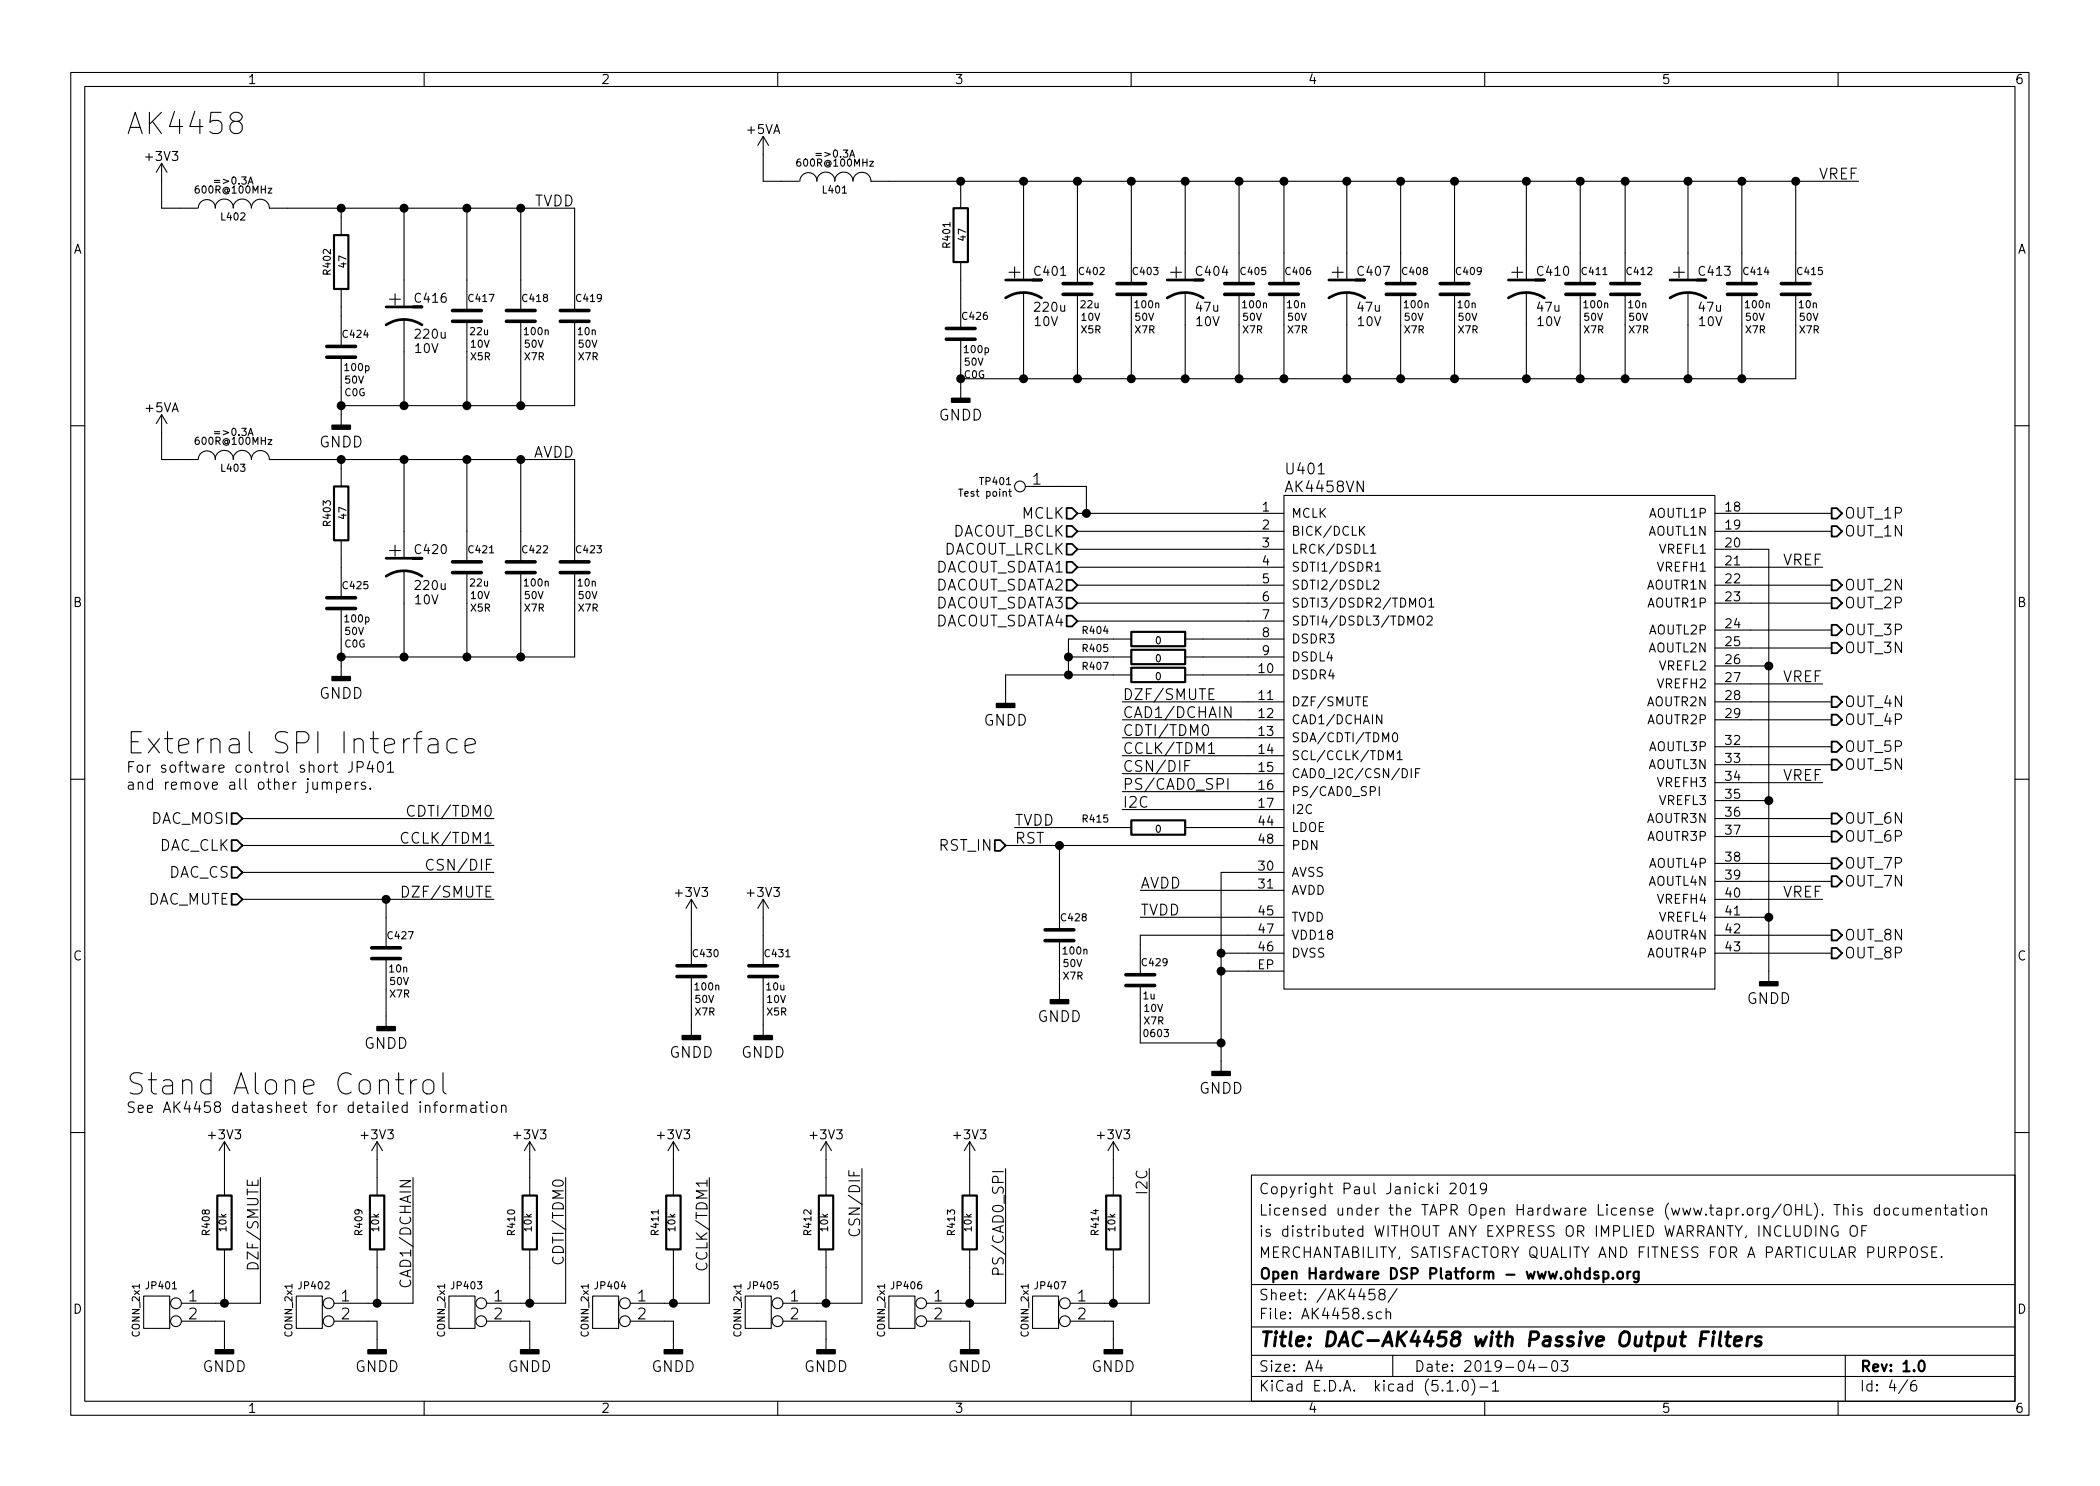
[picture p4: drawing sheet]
<svg xmlns="http://www.w3.org/2000/svg" width="297mm" height="210mm" viewBox="0 0 297 210" stroke-linecap="round" stroke-linejoin="round" font-family="sans-serif">
<g fill="none" stroke="#000" stroke-width=".15">
<path d="M10 10.3h277v189.9h-277zM12 12.2h273v186.1h-273zM33.1 17.2a.64 .64 0 0 1-.6-.7 .64 .64 0 0 1 .6-.6h.6a.64 .64 0 0 1 .6 .6 .64 .64 0 0 1-.6 .7h-.6l-.4 .3-.2 .2v.6l.2 .3 .4 .3h.6l.4-.3 .2-.3v-.6l-.2-.2-.4-.3M60 10.3v1.9M107.9 19.3v6.3h5.1M107.9 19.3l-.7 1.3M107.9 19.3l.8 1.3M110 10.3v1.9M160 10.3v1.9M210 10.3v1.9M260 10.3v1.9M22.9 23.1v6.4h5"/>
<path d="M22.9 23.1l-.8 1.3M22.9 23.1l.7 1.3M28 29.4a1.22 1.22 0 0 1 1.3-1.2 1.22 1.22 0 0 1 1.2 1.2M30.4 29.4a1.3 1.3 0 0 1 1.3-1.2 1.3 1.3 0 0 1 1.3 1.2M33 29.4a1.3 1.3 0 0 1 1.3-1.2 1.3 1.3 0 0 1 1.3 1.2 1.27 1.27 0 0 1 1.2-1.2 1.27 1.27 0 0 1 1.3 1.2M35.1 26.1l.4-1.1 .3 1.1M38.1 29.5h43.2v14.4M48.3 29.5v3.8M57.1 29.5v13.9M66 29.5v14.4M73.7 29.5v14.4M113.1 25.6a1.22 1.22 0 0 1 1.3-1.2 1.22 1.22 0 0 1 1.2 1.2"/>
<path d="M115.5 25.6a1.3 1.3 0 0 1 1.3-1.2 1.3 1.3 0 0 1 1.3 1.2M118.1 25.6a1.3 1.3 0 0 1 1.3-1.2 1.3 1.3 0 0 1 1.2 1.2 1.27 1.27 0 0 1 1.3-1.2 1.27 1.27 0 0 1 1.3 1.2h139.7M120.2 22.2l.3-1 .4 1M135.9 25.6v3.9M135.9 37.1v9.4M144.8 25.6v14M152.4 25.6v14.5M160 25.6v14.5M167.6 25.6v14M175.3 25.6v14.5M181.6 25.6v14.5M190.5 25.6v14"/>
<path d="M198.1 25.6v14.5M205.7 25.6v14.5M215.9 25.6v14M223.5 25.6v14.5M229.9 25.6v14.5M238.8 25.6v14M246.4 25.6v14.5M254 25.6v14.5M22.9 58.7v6.3h5M22.9 58.7l-.8 1.2M22.9 58.7l.7 1.2M48.3 40.9v8.1"/>
<path d="M48.3 50.5v9.7M57.1 45.2v12.2M66 45.5v11.9M73.7 45.5v11.9M81.3 45.5v11.9h-33M135.9 48v8.4M144.8 41.4v12.2M152.4 41.7v11.9M160 41.7v11.9M167.6 41.4v12.2M175.3 41.7v11.9M181.6 41.7v11.9"/>
<path d="M190.5 41.4v12.2M198.1 41.7v11.9M205.7 41.7v11.9M215.9 41.4v12.2M223.5 41.7v11.9M229.9 41.7v11.9M238.8 41.4v12.2M246.4 41.7v11.9M254 41.7v11.9h-118.1M10 60.2h2M28 65a1.22 1.22 0 0 1 1.3-1.2 1.22 1.22 0 0 1 1.2 1.2M30.4 65a1.3 1.3 0 0 1 1.3-1.3 1.3 1.3 0 0 1 1.3 1.3"/>
<path d="M33 65a1.3 1.3 0 0 1 1.3-1.3 1.3 1.3 0 0 1 1.3 1.3 1.27 1.27 0 0 1 1.2-1.3 1.27 1.27 0 0 1 1.3 1.3M35.1 61.6l.4-1 .3 1M38.1 65h43.2v14.5M48.3 65v3.8M48.3 76.4v8.2M57.1 65v14M66 65v14.5M73.7 65v14.5M142.7 69.5h.4M142.8 69.2v.9l.3 .1M145 68.8h8.7v3.8M152.4 72.6h29.2"/>
<path d="M152.4 75.2h29.2M152.4 77.7h29.2M181.6 70.1h61v69.8h-61zM192.5 75l.5 .7M193 74.5l-.7 .7M193.9 77.4l.3-.4v1.3M193.9 78.3h.7M194.5 79.9l.4-.4v1.3M242.6 72.6h16.5M242.6 75.2h16.5M242.6 77.7h7.6v61.2M285 60.2h2"/>
<path d="M48.3 86.1v9.7M57.1 80.8v12.2M66 81v12M73.7 81v12M81.3 81v12h-33M151.1 93h8.9M152.4 80.3h29.2M152.4 82.8h29.2M152.4 85.3h29.2M152.4 87.9h29.2M158.7 99.3h22.9M160 95.5h-17.8v4.1"/>
<path d="M160 90.4h-8.9v5.1M167.6 95.5h14M167.6 90.4h14M167.6 93h14M171 98.2h.5M171.7 97.5h-.7v1.5h.7M174.1 100v1.5l-.8-1.5v1.5M192.9 99.2h.4M193.4 98.6h-.5v1.3h.5M194.3 82.2l.2-.1h.3l.2 .1v.2v.2l-.8 .8h.8M194.5 80.8h.8M200.6 87.3a.45 .45 0 0 1 .7 0 .88 .88 0 0 1-.2 1.1h-.4a1.07 1.07 0 0 1-.1-1.1z"/>
<path d="M200.8 84.8l.3-.2a.45 .45 0 0 1 .5 .5v.4l-.2 .3a.44 .44 0 0 1-.6-.1v-.2zM201.9 87.3l.1-.1h.3l.2 .1 .1 .2-.1 .2-.7 .7h.8M202.1 85l.4-.4v1.3M202.1 85.9h.7M242.6 99.3h16.5M242.6 80.3h15.2M242.6 82.8h16.5M242.6 85.3h16.5M242.6 89.1h16.5M242.6 91.7h16.5M242.6 94.2h7.6M242.6 96.8h15.2"/>
<path d="M10 110.3h2M34.3 115.8h35.5M34.3 119.6h35.5M45.6 110.8a.38 .38 0 0 1 .7 .1v.8M46.3 110.9l.2-.2h.3l.1 1M47.6 110.7h.4l.3 .3v.4l-.1 .2-.2 .1-.4-.1M47.6 110.7v1.5M48.9 111.2l.7-.2-.1-.3h-.4l-.2 .2v.7l.2 .1 .4-.1M49.8 107.8v1a.47 .47 0 0 1-.5 .5M50.2 110.7v1M50.5 108.6h.6a.41 .41 0 0 0 .3-.4 .41 .41 0 0 0-.3-.4h-.6v1.5M50.7 110.7h-.3l-.2 .3"/>
<path d="M51.7 110.7h-.4l-.2 .2 .1 .2 .5 .1v.2v.2l-.2 .1-.4-.1M52.3 107.7l-.4 1.1h1M52.4 111.5l.1 .1-.1 .1v-.2v.2M52.7 108.2v1.1M53.5 107.9l.2-.1h.3a1.01 1.01 0 0 1-.1 1.5h-.2a.92 .92 0 0 1-.2-1.4zM54.8 108.2l.4-.4v1.5M54.8 109.3h.9M57.7 117.9a.62 .62 0 0 0-.7 0 .62 .62 0 0 0-.2 .7 .57 .57 0 0 0 .3 .6 .57 .57 0 0 0 .6-.1M58.6 114.1a.63 .63 0 0 0-.8 0 .63 .63 0 0 0-.2 .7 .58 .58 0 0 0 .3 .6 .58 .58 0 0 0 .7-.1M60.7 104.7l.2-.2h.6l.3 .2 .2 .2v1.6M62 105.2l-.3 .2h-.8a.6 .6 0 0 0-.4 .6 .6 .6 0 0 0 .4 .5h.8l.3-.1M64.7 104.7a.96 .96 0 0 0-1.3 .1l-.2 .3v.8l.2 .3a.96 .96 0 0 0 1.3 .2"/>
<path d="M65.8 105.5l1.4-.3v-.3l-.1-.2-.3-.2h-.6l-.3 .2-.1 .2v1.2l.1 .3 .3 .1h.6l.3-.1M142.2 119.6h39.4M143.5 117.1h16.5M149.9 119.6v12M158.7 101.8h22.9M158.7 104.4h22.9M158.7 106.9h22.9M158.7 109.5h22.9M158.7 112h22.9M158.7 114.5h22.9M167.6 108.3h.5M167.6 117.1h14"/>
<path d="M168.3 107.6h-.7v1.5M170.2 102.7l.4-.2a.93 .93 0 0 1 0 1.6h-.2a.94 .94 0 0 1-.2-1.4zM170.9 105.5l.5-.4v1.5M170.9 106.6h.9M172.2 110.9h.5a.4 .4 0 0 0 .4-.4 .4 .4 0 0 0-.4-.3h-.5v1.5M173.7 110.2v1.5M193.8 112h.5l.2-.1v-.5l-.2-.1h-.5v1.3M195.1 111.3v1.3M195.5 101.1v1.3l-.8-1.3v1.3M196.2 107.5v-1.3l.5 .9 .4-.9v1.3M197.1 103.8a.31 .31 0 0 1 .3-.1 .31 .31 0 0 1 .2 .2v.8l-.2 .2a.68 .68 0 0 1-.3-1.1zM197.6 106.6l.4-.4v1.3"/>
<path d="M197.6 107.5h.7M199.6 108.8v1.2M200.2 109.4h.5M200.8 108.8h-.6v1.2M242.6 101.8h16.5M242.6 105.7h16.5M242.6 108.2h16.5M242.6 110.7h15.2M242.6 113.3h7.6M242.6 115.8h16.5M242.6 118.4h16.5M285 110.3h2"/>
<path d="M34.3 123.4h35.5M34.3 127.2h35.5M54.6 127.2v6.9M54.6 135.6v9.7M56.9 125.4a.8 .8 0 0 1 .9 .5 .8 .8 0 0 1-.3 .9l-.6 .1zM61.3 121.7a.62 .62 0 0 0-.8 0 .62 .62 0 0 0-.2 .7 .57 .57 0 0 0 .3 .6 .57 .57 0 0 0 .7 0M97.8 127.2v9.4M97.8 138.2v8.4M97.8 127.2l-.8 1.3M97.8 127.2l.8 1.3M107.9 127.2v9.4M107.9 138.2v8.4"/>
<path d="M107.9 127.2l-.7 1.3M107.9 127.2l.8 1.3M149.9 133.1v8.4M161.3 126h20.3M161.3 129.8h20.3M161.3 139.4v8.2h11.4M172.7 134.9h8.9M172.7 137.4h8.9M181.6 123.4h-8.9v28.2M181.6 132.3h-20.3v5.6M242.6 122.2h16.5M242.6 124.7h16.5"/>
<path d="M242.6 127.2h15.2M242.6 129.8h7.6M242.6 132.3h16.5M242.6 134.9h16.5M56 152.8h1.1M56.4 151.8v2.6l.1 .2 .6 .2M58.1 152.8v2M59 152.8a.77 .77 0 0 0-.9 .6M59.9 153.1a.81 .81 0 0 1 .9-.3 .81 .81 0 0 1 .6 .6v.8a.8 .8 0 0 1-.8 .6 .8 .8 0 0 1-.8-.6v-.8zM61.3 156.4h.6M61.9 155.9h-.2l-.2 .2v1.3M62.4 156.5a.41 .41 0 0 1 .7 .2v.4a.4 .4 0 0 1-.4 .3 .4 .4 0 0 1-.4-.3v-.4z"/>
<path d="M62.7 151.8v2.6l.1 .2 .3 .2M63.7 156.4v1M64.2 156.4l-.3 .1-.2 .2M64.7 156.5a.35 .35 0 0 1 .3-.1 .35 .35 0 0 1 .3 .2v.8M64.7 156.4v1M65.3 156.6l.2-.2 .4 .1v.9M66.6 156.5l.2-.1 .4 .1 .1 .9M67.3 156.7l-.5 .1a.3 .3 0 0 0-.2 .3 .3 .3 0 0 0 .2 .3l.5-.1M67.8 156.4h.6M68 155.9v1.3l.1 .1 .3 .1M68.9 155.9l-.1 .1h.1v-.1v.1M68.9 156.4v1"/>
<path d="M69.6 156.5a.42 .42 0 0 1 .4-.1 .42 .42 0 0 1 .3 .3v.4a.4 .4 0 0 1-.4 .3 .4 .4 0 0 1-.4-.3zM70.9 156.5l.2-.1 .4 .1 .1 .9M70.9 156.4v1M10 160.2h2M31.7 161.5v7.7M31.7 176.8v7.6M31.7 161.5l-.7 1.3M31.7 161.5l.8 1.3M35.1 178.9a.87 .87 0 0 1 1.4 .3v.3h-1.5zM36.8 166.6v17.8h-11.1M53.3 161.5v7.7M53.3 176.8v7.6"/>
<path d="M53.3 161.5l-.7 1.3M53.3 161.5l.8 1.3M58.4 166.6v17.8h-11.2M74.9 161.5v7.7M74.9 176.8v7.6M74.9 161.5l-.7 1.3M74.9 161.5l.8 1.3M78.3 177.9a.62 .62 0 0 0 0 .7 .62 .62 0 0 0 .7 .2 .57 .57 0 0 0 .6-.3 .57 .57 0 0 0-.1-.6M80 166.6v17.8h-11.2M95.2 161.5v7.7M95.2 176.8v7.6M95.2 161.5l-.7 1.3"/>
<path d="M95.2 161.5l.8 1.3M98.6 178.7a.62 .62 0 0 0 0 .8 .62 .62 0 0 0 .7 .2 .56 .56 0 0 0 .6-.3 .56 .56 0 0 0-.1-.7M100.3 166.6v17.8h-11.1M116.8 161.5v7.7M116.8 176.8v7.6M116.8 161.5l-.7 1.3M116.8 161.5l.8 1.3M120.2 173.9a.62 .62 0 0 0 0 .8 .62 .62 0 0 0 .7 .1 .56 .56 0 0 0 .6-.2 .56 .56 0 0 0-.1-.7M121.9 165.3v19.1h-11.2M137.2 161.5l-.8 1.3M137.2 161.5v7.7M137.2 176.8v7.6"/>
<path d="M137.2 161.5l.7 1.3M142.2 165.3v19.1h-11.1M157.5 161.5l-.8 1.3M157.5 161.5v7.7M157.5 176.8v7.6M157.5 161.5l.7 1.3M162.6 165.3v19.1h-11.2M177 166.3h108v32h-108zM205.1 167.6l.2-.2 .5 .1a.37 .37 0 0 1 .1 .5l-.8 .9h.9M206.7 167.6a.35 .35 0 0 1 .3-.2 .35 .35 0 0 1 .3 .3 .78 .78 0 0 1-.4 1.2l-.1-.1a1.2 1.2 0 0 1-.1-1.2zM208 167.8l.4-.4v1.5M208 168.9h.8"/>
<path d="M210.3 168l-.3 .3h-.3l-.2-.1-.1-.5 .3-.3a.47 .47 0 0 1 .6 .3 1.01 1.01 0 0 1-.5 1.2h-.3M258.4 173.4v1.5l-.8-1.5v1.5M259.9 173.5a.73 .73 0 0 0-.9 .5 .73 .73 0 0 0 .6 .9l.4-.1v-.5h-.3M261.8 173.7l.3-.3a.53 .53 0 0 1 .6 .5v.5a.51 .51 0 0 1-.8 .4 1.05 1.05 0 0 1-.1-1.1zM263.3 174.1h.6M264.1 173.4h-.8v1.5M265.8 171l-.4-.1-.3 .3 .1 .6 .2 .1h.4M265.8 170.4v1.5M266.5 171.1a.41 .41 0 0 1 .8 .1v.4a.39 .39 0 0 1-.4 .3 .39 .39 0 0 1-.4-.3zM268.6 171a.48 .48 0 0 0-.7 .1l-.1 .1 .1 .6a.48 .48 0 0 0 .7 .1M269.2 170.9v.8a.39 .39 0 0 0 .6 .1M269.8 170.9v1"/>
<path d="M270.6 171.1a.38 .38 0 0 1 .6 0v.8M270.6 170.9v1M271.2 171.1l.2-.2 .4 .1v.9M272.5 171.4l.7-.1-.1-.3-.4-.1-.2 .2v.8h.2h.4M272.6 176.5l-.2-.1-.5 .1a.35 .35 0 0 0-.1 .4 .35 .35 0 0 0 .3 .2l.4 .2a.35 .35 0 0 1 .1 .3 .35 .35 0 0 1-.3 .3l-.5-.1M273.3 177.1h.5M273.8 171.1a.38 .38 0 0 1 .7 0v.8M273.8 170.9v1M274 176.4h-.7v1.5h.7M274.6 177.8h.1l-.1 .1-.1-.1h.1v.1M275 170.9h.5M275.2 170.4v1.3l.1 .2h.2"/>
<path d="M276 171l.2-.1 .4 .1 .1 .9M276.7 171.3l-.5 .1-.2 .2v.3h.2h.5M277.2 170.9h.5M277.4 170.4v1.3l.1 .2h.2M278.3 170.4l-.1 .1 .1 .1v-.1v-.1v.2M278.3 170.9v1M279 171.1a.41 .41 0 0 1 .7 .1v.4a.41 .41 0 0 1-.4 .3 .41 .41 0 0 1-.4-.3zM280.3 171.1a.38 .38 0 0 1 .7 0v.8M280.3 170.9v1M285 160.2h2M20.3 183.4h3.7v4.6h-3.7zM25.7 186.9h6v4.1"/>
<path d="M41.9 183.4h3.7v4.6h-3.7zM47.2 186.9h6.1v4.1M56.7 181.1a.62 .62 0 0 0 0 .8 .62 .62 0 0 0 .7 .2 .56 .56 0 0 0 .6-.3 .56 .56 0 0 0-.1-.7M60 198.3v1.9M63.5 183.4h3.7v4.6h-3.7zM68.8 186.9h6.1v4.1M83.8 183.4h3.7v4.6h-3.7zM89.2 186.9h6v4.1M105.4 183.4h3.7v4.6h-3.7zM110 198.3v1.9M110.7 186.9h6.1v4.1M125.7 183.4h3.7v4.6h-3.7z"/>
<path d="M131.1 186.9h6.1v4.1M141.2 180.3v-.6a.41 .41 0 0 0-.4-.3 .41 .41 0 0 0-.4 .3v.6h1.5M146 183.4h3.7v4.6h-3.7zM151.4 186.9h6.1v4.1M160 198.3v1.9M177 194.8h108M177 191.8h108M177 187.8h108M177 181.8h108M186.5 192.5l-.4 1h1M186.8 193v1M194.4 182.4h-.7l-.1 .7h.1a.62 .62 0 0 1 .7 0l.1 .2-.1 .5-.2 .1h-.4l-.2-.1"/>
<path d="M195.3 183.1l-.3-.3 .1-.2 .2-.2 .5 .1 .1 .2-.1 .2-.2 .2h-.3a.48 .48 0 0 0-.2 .7l.2 .1h.3l.2-.1a.48 .48 0 0 0-.2-.7M195.4 185.7l-.4-.1-.3 .3 .1 .6 .2 .1 .4-.1M196.1 185.7a.38 .38 0 0 1 .6 .1v.8M196.1 185.1v1.5M197 191.8v3M197.6 182.3l-1.3 2M204.7 196.8h.8M206.2 196.7v.1l-.1-.1h.1v.1M207 195.4a.37 .37 0 0 1 .6 .2l.1 .3a.72 .72 0 0 1-.4 .9l-.3-.1a1.26 1.26 0 0 1 0-1.3zM208.2 195.1a1.71 1.71 0 0 1 0 2.3M209.3 196.3h1.2M210 198.3v1.9"/>
<path d="M211.1 195.8l.3-.3 .1-.2v1.5M211.1 196.8h.9M216.6 192.5l-.4 1h.9M216.9 193v1M217.7 193.5h1.1M219.6 192.7a.37 .37 0 0 1 .4-.2 .37 .37 0 0 1 .3 .3v.3a.72 .72 0 0 1-.3 .9l-.4-.1a1.41 1.41 0 0 1 0-1.2zM220.8 192.5h1l-.5 .6a.39 .39 0 0 1 .5 .3v.3l-.2 .2-.5 .1-.3-.1M260 198.3v1.9M261 191.8v6.5M269.8 195.2l-1.2 2M271 195.3a.62 .62 0 0 0-.7 .7v.5a.48 .48 0 0 0 .7 .2l.1-.2-.1-.5a.48 .48 0 0 0-.7 .2"/>
<circle cx="144.3" cy="68.8" r=".76"/>
<circle cx="24.9" cy="184.4" r=".76"/>
<circle cx="24.9" cy="186.9" r=".76"/>
<circle cx="46.5" cy="184.4" r=".76"/>
<circle cx="46.5" cy="186.9" r=".76"/>
<circle cx="68.1" cy="184.4" r=".76"/>
<circle cx="68.1" cy="186.9" r=".76"/>
<circle cx="88.4" cy="184.4" r=".76"/>
<circle cx="88.4" cy="186.9" r=".76"/>
<circle cx="110" cy="184.4" r=".76"/>
<circle cx="110" cy="186.9" r=".76"/>
<circle cx="130.3" cy="184.4" r=".76"/>
<circle cx="130.3" cy="186.9" r=".76"/>
<circle cx="150.6" cy="184.4" r=".76"/>
<circle cx="150.6" cy="186.9" r=".76"/>
</g>
<g fill="none" stroke="#000" stroke-width=".3">
<path d="M47.2 33.3h2.1v7.6h-2.1zM134.9 29.5h2v7.6h-2zM47.2 68.8h2.1v7.6h-2.1zM160 89.4h7.6v2h-7.6zM160 91.9h7.6v2.1h-7.6zM160 94.5h7.6v2h-7.6zM160 116.1h7.6v2h-7.6zM30.7 169.2h2.1v7.6h-2.1zM52.3 169.2h2.1v7.6h-2.1zM73.9 169.2h2v7.6h-2zM94.2 169.2h2.1v7.6h-2.1zM115.8 169.2h2.1v7.6h-2.1z"/>
<path d="M136.1 169.2h2.1v7.6h-2.1zM156.5 169.2h2v7.6h-2zM226.8 179.9v1.5M230.2 179.9v1M230.6 179.9l-.2 .1-.2 .2M231.8 179.9v1.2a.39 .39 0 0 1-.7 .3M226.1 180l-.4-.1-.2 .3a.48 .48 0 0 0 .6 .3v.1v.2l-.2 .1-.4-.1M226.8 180a.5 .5 0 0 1 .6 .1l.1 .5a.47 .47 0 0 1-.6 .3l-.1-.1M228.1 180.8h.1l-.1 .1v-.1v.1M228.9 180.1a.41 .41 0 0 1 .7 .1v.4a.41 .41 0 0 1-.4 .3 .41 .41 0 0 1-.4-.3zM231.8 180l-.5-.1-.2 .3v.6l.2 .1 .5-.1M271.5 192.7a.35 .35 0 0 1 .4-.2 .35 .35 0 0 1 .3 .3 .77 .77 0 0 1-.5 1.2 .9 .9 0 0 1-.2-1.3z"/>
</g>
<path d="M240.6 189.4h.7M241.7 188.4h-1l-.2 2M242.4 189.1l-.2 1.3M242.4 188.4l-.1 .1 .1 .1 .1-.1-.1-.1v.2M243.4 188.4l-.2 1.8 .2 .2M244.1 189.1h.7M244.4 188.4l-.2 1.8 .1 .1 .4 .1M245.3 189.8l1-.2v-.4l-.2-.1-.6 .1-.2 1 .2 .2 .6-.1M247.2 189.1l-.1 1.3M247.8 189.1a.54 .54 0 0 0-.6 .4M249.1 189.2a.49 .49 0 0 0-.8 .3l.3 .3 .4 .1 .1 .2-.1 .2-.2 .1-.6-.1" fill="none" stroke="#000" stroke-width=".41"/>
<g fill="#000" stroke="#000" stroke-width=".25">
<path d="M134.6 56.4h2.6v.5h-2.6zM47 60.2h2.5v.5h-2.5zM47 95.8h2.5v.5h-2.5zM141 99.6h2.5v.5h-2.5zM248.9 138.9h2.6v.5h-2.6zM53.3 145.3h2.6v.5h-2.6zM96.5 146.6h2.6v.5h-2.6zM106.7 146.6h2.5v.5h-2.5zM148.6 141.5h2.5v.5h-2.5zM171.4 151.6h2.6v.5h-2.6zM30.5 191h2.5v.5h-2.5zM52.1 191h2.5v.5h-2.5z"/>
<path d="M73.7 191h2.5v.5h-2.5zM94 191h2.5v.5h-2.5zM115.6 191h2.5v.5h-2.5zM135.9 191h2.5v.5h-2.5zM156.2 191h2.5v.5h-2.5z"/>
<circle cx="48.3" cy="29.5" r=".51"/>
<circle cx="57.2" cy="29.5" r=".51"/>
<circle cx="66" cy="29.5" r=".51"/>
<circle cx="73.7" cy="29.5" r=".51"/>
<circle cx="135.9" cy="25.6" r=".51"/>
<circle cx="144.8" cy="25.6" r=".51"/>
<circle cx="152.4" cy="25.6" r=".51"/>
<circle cx="160" cy="25.6" r=".51"/>
<circle cx="167.6" cy="25.6" r=".51"/>
<circle cx="175.3" cy="25.6" r=".51"/>
<circle cx="181.6" cy="25.6" r=".51"/>
<circle cx="190.5" cy="25.6" r=".51"/>
<circle cx="198.1" cy="25.6" r=".51"/>
<circle cx="205.7" cy="25.6" r=".51"/>
<circle cx="215.9" cy="25.6" r=".51"/>
<circle cx="223.5" cy="25.6" r=".51"/>
<circle cx="229.9" cy="25.6" r=".51"/>
<circle cx="238.8" cy="25.6" r=".51"/>
<circle cx="246.4" cy="25.6" r=".51"/>
<circle cx="254" cy="25.6" r=".51"/>
<circle cx="48.3" cy="57.4" r=".51"/>
<circle cx="57.2" cy="57.4" r=".51"/>
<circle cx="66" cy="57.4" r=".51"/>
<circle cx="73.7" cy="57.4" r=".51"/>
<circle cx="135.9" cy="53.6" r=".51"/>
<circle cx="144.8" cy="53.6" r=".51"/>
<circle cx="152.4" cy="53.6" r=".51"/>
<circle cx="160" cy="53.6" r=".51"/>
<circle cx="167.6" cy="53.6" r=".51"/>
<circle cx="175.3" cy="53.6" r=".51"/>
<circle cx="181.6" cy="53.6" r=".51"/>
<circle cx="190.5" cy="53.6" r=".51"/>
<circle cx="198.1" cy="53.6" r=".51"/>
<circle cx="205.7" cy="53.6" r=".51"/>
<circle cx="215.9" cy="53.6" r=".51"/>
<circle cx="223.5" cy="53.6" r=".51"/>
<circle cx="229.9" cy="53.6" r=".51"/>
<circle cx="238.8" cy="53.6" r=".51"/>
<circle cx="246.4" cy="53.6" r=".51"/>
<circle cx="48.3" cy="65" r=".51"/>
<circle cx="57.2" cy="65" r=".51"/>
<circle cx="66" cy="65" r=".51"/>
<circle cx="73.7" cy="65" r=".51"/>
<circle cx="153.7" cy="72.6" r=".51"/>
<circle cx="48.3" cy="93" r=".51"/>
<circle cx="57.2" cy="93" r=".51"/>
<circle cx="66" cy="93" r=".51"/>
<circle cx="73.7" cy="93" r=".51"/>
<circle cx="151.1" cy="95.5" r=".51"/>
<circle cx="151.1" cy="93" r=".51"/>
<circle cx="250.2" cy="94.2" r=".51"/>
<circle cx="149.9" cy="119.6" r=".51"/>
<circle cx="250.2" cy="113.3" r=".51"/>
<circle cx="54.6" cy="127.2" r=".51"/>
<circle cx="172.7" cy="134.9" r=".51"/>
<circle cx="172.7" cy="137.4" r=".51"/>
<circle cx="250.2" cy="129.8" r=".51"/>
<circle cx="172.7" cy="147.6" r=".51"/>
<circle cx="31.8" cy="184.4" r=".51"/>
<circle cx="53.3" cy="184.4" r=".51"/>
<circle cx="74.9" cy="184.4" r=".51"/>
<circle cx="95.3" cy="184.4" r=".51"/>
<circle cx="116.8" cy="184.4" r=".51"/>
<circle cx="137.2" cy="184.4" r=".51"/>
<circle cx="157.5" cy="184.4" r=".51"/>
</g>
<g fill="none" stroke="#000" stroke-width=".25">
<path d="M150.9 77h.7l.8 .7-.8 .8h-.7zM150.9 74.4h.7l.8 .8-.8 .7h-.7zM150.9 79.5h.7l.8 .8-.8 .7h-.7zM150.9 71.9h.7l.8 .7-.8 .8h-.7zM259.1 71.9h.7l.8 .7-.8 .8h-.7zM259.1 74.4h.7l.8 .8-.8 .7h-.7zM150.9 82h.7l.8 .8-.8 .8h-.7zM150.9 84.6h.7l.8 .7-.8 .8h-.7zM150.9 87.1h.7l.8 .8-.8 .7h-.7zM259.1 84.6h.7l.8 .7-.8 .8h-.7zM259.1 82.1h.7l.8 .7-.8 .7h-.7zM259.1 88.4h.7l.8 .7-.8 .8h-.7z"/>
<path d="M259.1 91h.7l.8 .7-.8 .7h-.7zM259.1 98.6h.7l.8 .7-.8 .7h-.7zM32.8 115.1h.7l.8 .7-.8 .8h-.7zM32.8 118.9h.7l.8 .7-.8 .8h-.7zM140.7 118.9h.8l.7 .7-.7 .8h-.8zM259.1 101.1h.7l.8 .7-.8 .8h-.7zM259.1 104.9h.7l.8 .8-.8 .7h-.7zM259.1 107.5h.7l.8 .7-.8 .7h-.7zM259.1 117.6h.7l.8 .8-.8 .7h-.7zM259.1 115.1h.7l.8 .7-.8 .8h-.7zM32.8 122.7h.7l.8 .7-.8 .8h-.7zM32.8 126.5h.7l.8 .7-.8 .8h-.7z"/>
<path d="M259.1 121.4h.7l.8 .8-.8 .7h-.7zM259.1 124h.7l.8 .7-.8 .7h-.7zM259.1 134.1h.7l.8 .8-.8 .7h-.7zM259.1 131.6h.7l.8 .7-.8 .8h-.7z"/>
</g>
<g fill="none" stroke="#000" stroke-width=".51">
<path d="M46.2 50.5h4.1M46.2 49h4.1M64 45.5h4.1M64 43.9h4.1M71.6 45.5h4.1M71.6 43.9h4.1M79.2 45.5h4.1M79.2 43.9h4.1M133.9 48h4M133.9 46.5h4M150.4 41.7h4M150.4 40.1h4"/>
<path d="M158 41.7h4.1M158 40.1h4.1M173.2 41.7h4.1M173.2 40.1h4.1M179.6 41.7h4M179.6 40.1h4M196.1 41.7h4.1M196.1 40.1h4.1M203.7 41.7h4.1M203.7 40.1h4.1M221.5 41.7h4.1M221.5 40.1h4.1"/>
<path d="M227.8 41.7h4.1M227.8 40.1h4.1M244.3 41.7h4.1M244.3 40.1h4.1M252 41.7h4M252 40.1h4M64 79.5h4.1M71.6 79.5h4.1M79.2 79.5h4.1M46.2 86.1h4.1M46.2 84.6h4.1M64 81h4.1"/>
<path d="M71.6 81h4.1M79.2 81h4.1M52.6 135.6h4M52.6 134.1h4M95.8 138.2h4M95.8 136.6h4M105.9 138.2h4.1M105.9 136.6h4.1M147.8 133.1h4.1M147.8 131.6h4.1M159.3 139.4h4M159.3 137.9h4"/>
</g>
<g fill="none" stroke="#000" stroke-width=".38">
<path d="M142.2 39.6h5.1h-1.3M165.1 39.6h5.1h-1.3M188 39.6h5h-1.2M213.4 39.6h5h-1.2M236.2 39.6h5.1h-1.3M54.6 46a4.6 4.6 0 0 1 5.1 0M54.6 43.4h5.1h-1.3M142.2 42.2a4.6 4.6 0 0 1 5.1 0M165.1 42.2a4.6 4.6 0 0 1 5.1 0M188 42.2a4.6 4.6 0 0 1 5 0M213.4 42.2a4.6 4.6 0 0 1 5 0M236.2 42.2a4.6 4.6 0 0 1 5.1 0"/>
<path d="M54.6 79h5.1h-1.3M54.6 81.5a4.6 4.6 0 0 1 5.1 0"/>
</g>
<g font-size="4.2">
<text x="17.8" y="19">AK4458</text>
<text x="17.8" y="106.7">External SPI Interface</text>
<text x="17.8" y="154.9">Stand Alone Control</text>
</g>
<g font-size="2.8">
<text x="142.7" y="39.4">+</text>
<text x="165.6" y="39.4">+</text>
<text x="188.4" y="39.4">+</text>
<text x="213.8" y="39.4">+</text>
<text x="236.7" y="39.4">+</text>
<text x="55.1" y="43.2">+</text>
<text x="55.1" y="78.8">+</text>
<text x="178" y="190.5">Title: DAC-AK4458 with Passive Output Filters</text>
</g>
<g font-size="2.1">
<text x="75.5" y="29.2">TVDD</text>
<text x="257.2" y="25.4">VREF</text>
<text x="132.8" y="59.5">GNDD</text>
<text x="45.1" y="63.3">GNDD</text>
<text x="75.3" y="64.8">AVDD</text>
<text x="146.1" y="68.6">1</text>
<text x="182.1" y="69.7">AK4458VN</text>
<text x="182.1" y="67.1">U401</text>
<text x="134.5" y="75.9">DACOUT_BCLK</text>
<text x="144.5" y="73.4">MCLK</text>
<text x="260.8" y="73.4">OUT_1P</text>
<text x="260.8" y="75.9">OUT_1N</text>
<text x="131.9" y="81">DACOUT_SDATA1</text>
<text x="131.9" y="83.6">DACOUT_SDATA2</text>
<text x="133.2" y="78.5">DACOUT_LRCLK</text>
<text x="252.1" y="80">VREF</text>
<text x="260.8" y="83.5">OUT_2N</text>
<text x="131.9" y="86.1">DACOUT_SDATA3</text>
<text x="131.9" y="88.6">DACOUT_SDATA4</text>
<text x="260.8" y="86.1">OUT_2P</text>
<text x="260.8" y="89.9">OUT_3P</text>
<text x="260.8" y="92.4">OUT_3N</text>
<text x="45.1" y="98.9">GNDD</text>
<text x="158.7" y="101.6">CAD1/DCHAIN</text>
<text x="158.7" y="99.1">DZF/SMUTE</text>
<text x="252.1" y="96.5">VREF</text>
<text x="260.8" y="100">OUT_4N</text>
<text x="139.1" y="102.7">GNDD</text>
<text x="158.7" y="104.1">CDTI/TDM0</text>
<text x="158.7" y="106.7">CCLK/TDM1</text>
<text x="260.8" y="102.6">OUT_4P</text>
<text x="260.8" y="106.4">OUT_5P</text>
<text x="17.8" y="109.3">For software control short JP401</text>
<text x="17.8" y="111.8">and remove all other jumpers.</text>
<text x="158.7" y="109.2">CSN/DIF</text>
<text x="158.7" y="111.8">PS/CAD0_SPI</text>
<text x="252.1" y="110.5">VREF</text>
<text x="260.8" y="108.9">OUT_5N</text>
<text x="21.3" y="116.6">DAC_MOSI</text>
<text x="57.6" y="119.4">CCLK/TDM1</text>
<text x="58.5" y="115.6">CDTI/TDM0</text>
<text x="143.5" y="119.4">RST</text>
<text x="143.5" y="116.8">TVDD</text>
<text x="158.7" y="114.3">I2C</text>
<text x="260.8" y="119.1">OUT_6P</text>
<text x="260.8" y="116.6">OUT_6N</text>
<text x="22.4" y="120.4">DAC_CLK</text>
<text x="23.8" y="124.2">DAC_CS</text>
<text x="61.4" y="123.2">CSN/DIF</text>
<text x="132.9" y="120.4">RST_IN</text>
<text x="161.3" y="125.7">AVDD</text>
<text x="260.8" y="122.9">OUT_7P</text>
<text x="260.8" y="125.4">OUT_7N</text>
<text x="20.7" y="128">DAC_MUTE</text>
<text x="57.7" y="127">DZF/SMUTE</text>
<text x="161.3" y="129.5">TVDD</text>
<text x="252.1" y="127">VREF</text>
<text x="260.8" y="135.6">OUT_8P</text>
<text x="260.8" y="133.1">OUT_8N</text>
<text x="247.1" y="142.1">GNDD</text>
<text x="51.5" y="148.4">GNDD</text>
<text x="94.7" y="149.7">GNDD</text>
<text x="104.8" y="149.7">GNDD</text>
<text x="146.7" y="144.6">GNDD</text>
<text x="169.6" y="154.8">GNDD</text>
<text x="17.8" y="157.5">See AK4458 datasheet for detailed information</text>
<text x="121.7" y="173.8" transform="rotate(-90 121.7 173.8)">CSN/DIF</text>
<text x="162.3" y="168.7" transform="rotate(-90 162.3 168.7)">I2C</text>
<text x="178" y="172">Licensed under the TAPR Open Hardware License (www.tapr.org/OHL). This documentation</text>
<text x="178" y="169">Copyright Paul Janicki 2019</text>
<text x="36.6" y="178.8" transform="rotate(-90 36.6 178.8)">DZF/SMUTE</text>
<text x="79.8" y="177.9" transform="rotate(-90 79.8 177.9)">CDTI/TDM0</text>
<text x="100.1" y="178.9" transform="rotate(-90 100.1 178.9)">CCLK/TDM1</text>
<text x="142" y="179.1" transform="rotate(-90 142 179.1)">PS/CAD0_SPI</text>
<text x="178" y="178">MERCHANTABILITY, SATISFACTORY QUALITY AND FITNESS FOR A PARTICULAR PURPOSE.</text>
<text x="178" y="175">is distributed WITHOUT ANY EXPRESS OR IMPLIED WARRANTY, INCLUDING OF</text>
<text x="26.7" y="184.1">1</text>
<text x="48.3" y="184.1">1</text>
<text x="58.2" y="181.2" transform="rotate(-90 58.2 181.2)">CAD1/DCHAIN</text>
<text x="69.9" y="184.1">1</text>
<text x="90.2" y="184.1">1</text>
<text x="111.8" y="184.1">1</text>
<text x="132.1" y="184.1">1</text>
<text x="152.5" y="184.1">1</text>
<text x="178" y="184">Sheet: /AK4458/</text>
<text x="178" y="181">Open Hardware DSP Platform - www.ohdsp.org</text>
<text x="26.7" y="186.7">2</text>
<text x="48.3" y="186.7">2</text>
<text x="69.9" y="186.7">2</text>
<text x="90.2" y="186.7">2</text>
<text x="111.8" y="186.7">2</text>
<text x="132.1" y="186.7">2</text>
<text x="152.5" y="186.7">2</text>
<text x="178" y="186.7">File: AK4458.sch</text>
<text x="28.6" y="194.1">GNDD</text>
<text x="50.2" y="194.1">GNDD</text>
<text x="71.8" y="194.1">GNDD</text>
<text x="92.1" y="194.1">GNDD</text>
<text x="113.7" y="194.1">GNDD</text>
<text x="134" y="194.1">GNDD</text>
<text x="154.4" y="194.1">GNDD</text>
<text x="178" y="196.9">KiCad E.D.A. kicad (5.1.0)-1</text>
<text x="178" y="194.1">Size: A4</text>
<text x="200" y="194.1">Date: 2019-04-03</text>
<text x="263" y="194.1">Rev: 1.0</text>
<text x="263" y="196.9">Id: 4/6</text>
</g>
<g font-size="1.8">
<text x="35" y="11.9">1</text>
<text x="85" y="11.9">2</text>
<text x="135" y="11.9">3</text>
<text x="185" y="11.9">4</text>
<text x="235" y="11.9">5</text>
<text x="285" y="11.9">6</text>
<text x="20.8" y="22.8">+3V3</text>
<text x="105.7" y="19">+5VA</text>
<text x="10.4" y="35.9">A</text>
<text x="285.4" y="35.9">A</text>
<text x="146.5" y="39">C401</text>
<text x="169.3" y="39">C404</text>
<text x="192.2" y="39">C407</text>
<text x="217.6" y="39">C410</text>
<text x="240.4" y="39">C413</text>
<text x="58.8" y="42.8">C416</text>
<text x="58.9" y="47.9">220u</text>
<text x="146.4" y="46.1">10V</text>
<text x="146.5" y="44.1">220u</text>
<text x="169.2" y="44.1">47u</text>
<text x="169.2" y="46.1">10V</text>
<text x="192.1" y="44.1">47u</text>
<text x="192.1" y="46.1">10V</text>
<text x="217.5" y="44.1">47u</text>
<text x="217.5" y="46.1">10V</text>
<text x="240.4" y="44.1">47u</text>
<text x="240.4" y="46.1">10V</text>
<text x="58.8" y="50">10V</text>
<text x="20.6" y="58.3">+5VA</text>
<text x="178.6" y="72.4">1</text>
<text x="178.6" y="74.9">2</text>
<text x="178.6" y="77.5">3</text>
<text x="182.6" y="73.3">MCLK</text>
<text x="182.6" y="75.8">BICK/DCLK</text>
<text x="233.2" y="75.8">AOUTL1N</text>
<text x="233.3" y="73.3">AOUTL1P</text>
<text x="244.1" y="72.4">18</text>
<text x="244.1" y="74.9">19</text>
<text x="244.1" y="77.5">20</text>
<text x="58.8" y="78.4">C420</text>
<text x="58.9" y="83.5">220u</text>
<text x="178.6" y="80">4</text>
<text x="178.6" y="82.5">5</text>
<text x="182.6" y="78.4">LRCK/DSDL1</text>
<text x="182.6" y="80.9">SDTI1/DSDR1</text>
<text x="182.6" y="83.4">SDTI2/DSDL2</text>
<text x="233" y="83.4">AOUTR1N</text>
<text x="234.6" y="80.9">VREFH1</text>
<text x="234.8" y="78.4">VREFL1</text>
<text x="244.1" y="80">21</text>
<text x="244.1" y="82.5">22</text>
<text x="10.4" y="85.9">B</text>
<text x="58.8" y="85.5">10V</text>
<text x="178.6" y="85.1">6</text>
<text x="178.6" y="87.6">7</text>
<text x="182.6" y="86">SDTI3/DSDR2/TDMO1</text>
<text x="182.6" y="88.5">SDTI4/DSDL3/TDMO2</text>
<text x="233.1" y="86">AOUTR1P</text>
<text x="233.3" y="89.8">AOUTL2P</text>
<text x="244.1" y="85.1">23</text>
<text x="244.1" y="88.9">24</text>
<text x="285.4" y="85.9">B</text>
<text x="178.1" y="95.2">10</text>
<text x="178.6" y="90.2">8</text>
<text x="178.6" y="92.7">9</text>
<text x="182.6" y="91.1">DSDR3</text>
<text x="182.6" y="93.6">DSDL4</text>
<text x="233.2" y="92.3">AOUTL2N</text>
<text x="234.8" y="94.9">VREFL2</text>
<text x="244.1" y="91.4">25</text>
<text x="244.1" y="94">26</text>
<text x="178.1" y="99.1">11</text>
<text x="178.1" y="101.6">12</text>
<text x="182.6" y="96.1">DSDR4</text>
<text x="182.6" y="99.9">DZF/SMUTE</text>
<text x="233" y="99.9">AOUTR2N</text>
<text x="234.6" y="97.4">VREFH2</text>
<text x="244.1" y="96.5">27</text>
<text x="244.1" y="99.1">28</text>
<text x="244.1" y="101.6">29</text>
<text x="178.1" y="104.1">13</text>
<text x="178.1" y="106.7">14</text>
<text x="182.6" y="102.5">CAD1/DCHAIN</text>
<text x="182.6" y="105">SDA/CDTI/TDM0</text>
<text x="182.6" y="107.6">SCL/CCLK/TDM1</text>
<text x="233.1" y="102.5">AOUTR2P</text>
<text x="233.3" y="106.3">AOUTL3P</text>
<text x="244.1" y="105.4">32</text>
<text x="244.1" y="107.9">33</text>
<text x="178.1" y="109.2">15</text>
<text x="178.1" y="111.8">16</text>
<text x="182.6" y="110.1">CAD0_I2C/CSN/DIF</text>
<text x="182.6" y="112.6">PS/CAD0_SPI</text>
<text x="233.2" y="108.8">AOUTL3N</text>
<text x="234.6" y="111.4">VREFH3</text>
<text x="234.8" y="113.9">VREFL3</text>
<text x="244.1" y="110.5">34</text>
<text x="244.1" y="113">35</text>
<text x="178.1" y="114.3">17</text>
<text x="178.1" y="116.8">44</text>
<text x="178.1" y="119.4">48</text>
<text x="182.6" y="115.2">I2C</text>
<text x="182.6" y="117.7">LDOE</text>
<text x="233" y="116.5">AOUTR3N</text>
<text x="233.1" y="119">AOUTR3P</text>
<text x="244.1" y="115.6">36</text>
<text x="244.1" y="118.1">37</text>
<text x="178.1" y="123.2">30</text>
<text x="178.1" y="125.7">31</text>
<text x="182.6" y="124.1">AVSS</text>
<text x="182.6" y="120.3">PDN</text>
<text x="233.2" y="125.3">AOUTL4N</text>
<text x="233.3" y="122.8">AOUTL4P</text>
<text x="244.1" y="121.9">38</text>
<text x="244.1" y="124.5">39</text>
<text x="95.7" y="126.9">+3V3</text>
<text x="105.9" y="126.9">+3V3</text>
<text x="178.1" y="129.5">45</text>
<text x="182.6" y="126.6">AVDD</text>
<text x="182.6" y="130.4">TVDD</text>
<text x="234.6" y="127.9">VREFH4</text>
<text x="234.8" y="130.4">VREFL4</text>
<text x="244.1" y="127">40</text>
<text x="244.1" y="129.5">41</text>
<text x="10.4" y="135.9">C</text>
<text x="177.9" y="137.2">EP</text>
<text x="178.1" y="134.6">46</text>
<text x="178.1" y="132.1">47</text>
<text x="182.6" y="135.5">DVSS</text>
<text x="182.6" y="133">VDD18</text>
<text x="233" y="133">AOUTR4N</text>
<text x="233.1" y="135.5">AOUTR4P</text>
<text x="244.1" y="132.1">42</text>
<text x="244.1" y="134.6">43</text>
<text x="285.4" y="135.9">C</text>
<text x="29.7" y="161.2">+3V3</text>
<text x="51.3" y="161.2">+3V3</text>
<text x="72.8" y="161.2">+3V3</text>
<text x="93.2" y="161.2">+3V3</text>
<text x="114.8" y="161.2">+3V3</text>
<text x="135.1" y="161.2">+3V3</text>
<text x="155.4" y="161.2">+3V3</text>
<text x="10.4" y="185.9">D</text>
<text x="285.4" y="185.9">D</text>
<text x="35" y="199.9">1</text>
<text x="85" y="199.9">2</text>
<text x="135" y="199.9">3</text>
<text x="185" y="199.9">4</text>
<text x="235" y="199.9">5</text>
<text x="285" y="199.9">6</text>
</g>
<g font-size="1.4">
<text x="113.1" y="23.6">600R@100MHz</text>
<text x="115.8" y="22.3">=&gt;0.3A</text>
<text x="28" y="27.4">600R@100MHz</text>
<text x="30.7" y="26.1">=&gt;0.3A</text>
<text x="116.5" y="27.4">L401</text>
<text x="31.4" y="31.2">L402</text>
<text x="134.4" y="34.9" transform="rotate(-90 134.4 34.9)">R401</text>
<text x="136.6" y="34" transform="rotate(-90 136.6 34)">47</text>
<text x="46.8" y="38.8" transform="rotate(-90 46.8 38.8)">R402</text>
<text x="49" y="37.8" transform="rotate(-90 49 37.8)">47</text>
<text x="152.8" y="38.9">C402</text>
<text x="160.4" y="38.9">C403</text>
<text x="175.6" y="38.9">C405</text>
<text x="182" y="38.9">C406</text>
<text x="198.5" y="38.9">C408</text>
<text x="206.1" y="38.9">C409</text>
<text x="223.9" y="38.9">C411</text>
<text x="230.2" y="38.9">C412</text>
<text x="246.7" y="38.9">C414</text>
<text x="254.4" y="38.9">C415</text>
<text x="48.6" y="47.8">C424</text>
<text x="66.4" y="42.7">C417</text>
<text x="66.6" y="47.4">22u</text>
<text x="74" y="42.7">C418</text>
<text x="74.3" y="47.4">100n</text>
<text x="81.6" y="42.7">C419</text>
<text x="81.8" y="47.4">10n</text>
<text x="136.2" y="45.3">C426</text>
<text x="152.9" y="43.6">22u</text>
<text x="153" y="47.2">X5R</text>
<text x="153" y="45.4">10V</text>
<text x="160.6" y="47.2">X7R</text>
<text x="160.6" y="45.4">50V</text>
<text x="160.7" y="43.6">100n</text>
<text x="175.8" y="47.2">X7R</text>
<text x="175.9" y="45.4">50V</text>
<text x="175.9" y="43.6">100n</text>
<text x="182.1" y="43.6">10n</text>
<text x="182.2" y="47.2">X7R</text>
<text x="182.2" y="45.4">50V</text>
<text x="198.7" y="47.2">X7R</text>
<text x="198.7" y="45.4">50V</text>
<text x="198.8" y="43.6">100n</text>
<text x="206.3" y="43.6">10n</text>
<text x="206.3" y="47.2">X7R</text>
<text x="206.3" y="45.4">50V</text>
<text x="224.1" y="47.2">X7R</text>
<text x="224.1" y="45.4">50V</text>
<text x="224.2" y="43.6">100n</text>
<text x="230.4" y="43.6">10n</text>
<text x="230.4" y="47.2">X7R</text>
<text x="230.5" y="45.4">50V</text>
<text x="246.9" y="47.2">X7R</text>
<text x="247" y="45.4">50V</text>
<text x="247" y="43.6">100n</text>
<text x="254.5" y="43.6">10n</text>
<text x="254.6" y="47.2">X7R</text>
<text x="254.6" y="45.4">50V</text>
<text x="48.9" y="52.5">100p</text>
<text x="66.6" y="51">X5R</text>
<text x="66.6" y="49.2">10V</text>
<text x="74.2" y="51">X7R</text>
<text x="74.3" y="49.2">50V</text>
<text x="81.8" y="51">X7R</text>
<text x="81.9" y="49.2">50V</text>
<text x="136.4" y="53.5">C0G</text>
<text x="136.5" y="51.7">50V</text>
<text x="136.5" y="50">100p</text>
<text x="48.8" y="56.1">C0G</text>
<text x="48.9" y="54.3">50V</text>
<text x="28" y="62.9">600R@100MHz</text>
<text x="30.7" y="61.7">=&gt;0.3A</text>
<text x="31.4" y="66.7">L403</text>
<text x="136" y="70.3">Test point</text>
<text x="138.7" y="68.6">TP401</text>
<text x="46.8" y="74.3" transform="rotate(-90 46.8 74.3)">R403</text>
<text x="49" y="73.4" transform="rotate(-90 49 73.4)">47</text>
<text x="48.6" y="83.4">C425</text>
<text x="66.4" y="78.3">C421</text>
<text x="66.6" y="83">22u</text>
<text x="74" y="78.3">C422</text>
<text x="74.3" y="83">100n</text>
<text x="81.6" y="78.3">C423</text>
<text x="81.8" y="83">10n</text>
<text x="48.9" y="89.8">50V</text>
<text x="48.9" y="88.1">100p</text>
<text x="66.6" y="86.5">X5R</text>
<text x="66.6" y="84.8">10V</text>
<text x="74.2" y="86.5">X7R</text>
<text x="74.3" y="84.8">50V</text>
<text x="81.8" y="86.5">X7R</text>
<text x="81.9" y="84.8">50V</text>
<text x="153.3" y="89.7">R404</text>
<text x="48.8" y="91.6">C0G</text>
<text x="153.3" y="92.2">R405</text>
<text x="153.3" y="94.8">R407</text>
<text x="163.5" y="91.2">0</text>
<text x="163.5" y="93.7">0</text>
<text x="163.5" y="96.2">0</text>
<text x="153.3" y="116.4">R415</text>
<text x="163.5" y="117.8">0</text>
<text x="150.2" y="130.3">C428</text>
<text x="55" y="132.9">C427</text>
<text x="55.1" y="137.6">10n</text>
<text x="98.1" y="135.4">C430</text>
<text x="108.3" y="135.4">C431</text>
<text x="150.5" y="136.8">50V</text>
<text x="150.5" y="135">100n</text>
<text x="161.6" y="136.7">C429</text>
<text x="55.2" y="141.1">X7R</text>
<text x="55.2" y="139.4">50V</text>
<text x="98.3" y="143.7">X7R</text>
<text x="98.4" y="141.9">50V</text>
<text x="98.4" y="140.1">100n</text>
<text x="108.5" y="140.1">10u</text>
<text x="108.5" y="143.7">X5R</text>
<text x="108.6" y="141.9">10V</text>
<text x="150.4" y="138.6">X7R</text>
<text x="161.7" y="141.4">1u</text>
<text x="161.9" y="143.2">10V</text>
<text x="161.8" y="145">X7R</text>
<text x="162" y="146.7">0603</text>
<text x="29.7" y="174.6" transform="rotate(-90 29.7 174.6)">R408</text>
<text x="32" y="174.2" transform="rotate(-90 32 174.2)">10k</text>
<text x="51.3" y="174.6" transform="rotate(-90 51.3 174.6)">R409</text>
<text x="53.6" y="174.2" transform="rotate(-90 53.6 174.2)">10k</text>
<text x="72.8" y="174.6" transform="rotate(-90 72.8 174.6)">R410</text>
<text x="75.2" y="174.2" transform="rotate(-90 75.2 174.2)">10k</text>
<text x="93.2" y="174.6" transform="rotate(-90 93.2 174.6)">R411</text>
<text x="95.5" y="174.2" transform="rotate(-90 95.5 174.2)">10k</text>
<text x="114.8" y="174.6" transform="rotate(-90 114.8 174.6)">R412</text>
<text x="117.1" y="174.2" transform="rotate(-90 117.1 174.2)">10k</text>
<text x="135.1" y="174.6" transform="rotate(-90 135.1 174.6)">R413</text>
<text x="137.4" y="174.2" transform="rotate(-90 137.4 174.2)">10k</text>
<text x="155.4" y="174.6" transform="rotate(-90 155.4 174.6)">R414</text>
<text x="157.8" y="174.2" transform="rotate(-90 157.8 174.2)">10k</text>
<text x="20.8" y="182.4">JP401</text>
<text x="42.4" y="182.4">JP402</text>
<text x="64" y="182.4">JP403</text>
<text x="84.3" y="182.4">JP404</text>
<text x="105.9" y="182.4">JP405</text>
<text x="126.2" y="182.4">JP406</text>
<text x="146.5" y="182.4">JP407</text>
<text x="19.8" y="189" transform="rotate(-90 19.8 189)">CONN_2x1</text>
<text x="41.4" y="189" transform="rotate(-90 41.4 189)">CONN_2x1</text>
<text x="62.9" y="189" transform="rotate(-90 62.9 189)">CONN_2x1</text>
<text x="83.3" y="189" transform="rotate(-90 83.3 189)">CONN_2x1</text>
<text x="104.9" y="189" transform="rotate(-90 104.9 189)">CONN_2x1</text>
<text x="125.2" y="189" transform="rotate(-90 125.2 189)">CONN_2x1</text>
<text x="145.5" y="189" transform="rotate(-90 145.5 189)">CONN_2x1</text>
</g>
</svg>
